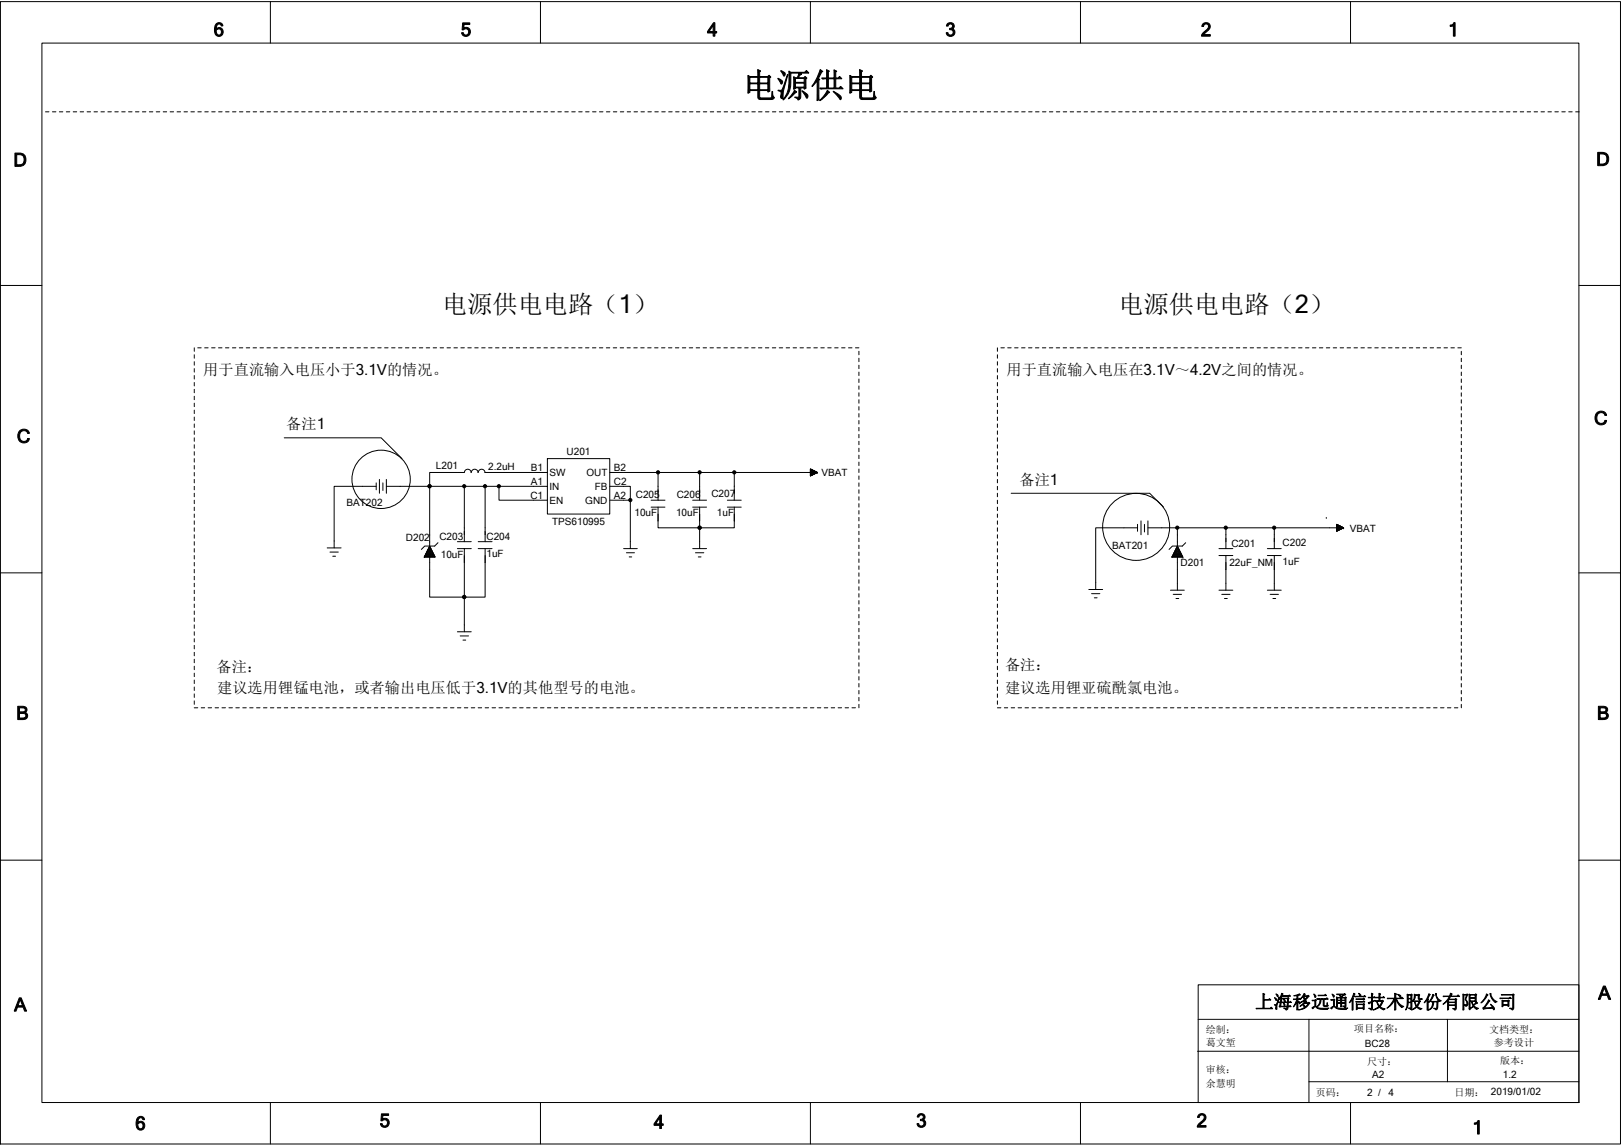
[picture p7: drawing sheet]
<svg xmlns="http://www.w3.org/2000/svg" width="297mm" height="210mm" viewBox="0 0 297 210" stroke-linecap="round" stroke-linejoin="round" font-family="sans-serif">
<g fill="none" stroke="#000" stroke-width=".18">
<path d="M.1 .3h296.8v209.3h-296.8zM7.7 7.9h281.6v194.1h-281.6zM49.5 .3v7.6M99 .3v7.6M148.5 .3v7.6M198 .3v7.6M247.5 .3v7.6M8.3 20.5h.7M9.6 20.5h.6M10.9 20.5h.6M12.1 20.5h.7M13.4 20.5h.7"/>
<path d="M14.7 20.5h.6M16 20.5h.6M17.2 20.5h.7M18.5 20.5h.6M19.8 20.5h.6M21 20.5h.7M22.3 20.5h.6M23.6 20.5h.6M24.8 20.5h.7M26.1 20.5h.6M27.4 20.5h.6M28.6 20.5h.7"/>
<path d="M29.9 20.5h.6M31.2 20.5h.6M32.4 20.5h.7M33.7 20.5h.7M35 20.5h.6M36.3 20.5h.6M37.5 20.5h.7M38.8 20.5h.6M40.1 20.5h.6M41.3 20.5h.7M42.6 20.5h.6M43.9 20.5h.6"/>
<path d="M45.1 20.5h.7M46.4 20.5h.6M47.7 20.5h.6M48.9 20.5h.7M50.2 20.5h.6M51.5 20.5h.6M52.7 20.5h.7M54 20.5h.6M55.3 20.5h.6M56.6 20.5h.6M57.8 20.5h.7M59.1 20.5h.6"/>
<path d="M60.4 20.5h.6M61.6 20.5h.7M62.9 20.5h.6M64.2 20.5h.6M65.4 20.5h.7M66.7 20.5h.6M68 20.5h.6M69.3 20.5h.6M70.5 20.5h.6M71.8 20.5h.6M73 20.5h.7M74.3 20.5h.6"/>
<path d="M75.6 20.5h.6M76.9 20.5h.6M78.1 20.5h.7M79.4 20.5h.6M80.7 20.5h.6M81.9 20.5h.7M83.2 20.5h.6M84.5 20.5h.6M85.7 20.5h.7M87 20.5h.6M88.3 20.5h.6M89.6 20.5h.6"/>
<path d="M90.8 20.5h.7M92.1 20.5h.6M93.3 20.5h.7M94.6 20.5h.6M95.9 20.5h.6M97.2 20.5h.6M98.4 20.5h.7M99.7 20.5h.6M101 20.5h.6M102.2 20.5h.7M103.5 20.5h.6M104.8 20.5h.6"/>
<path d="M106 20.5h.7M107.3 20.5h.6M108.6 20.5h.6M109.9 20.5h.6M111.1 20.5h.7M112.4 20.5h.6M113.7 20.5h.6M114.9 20.5h.6M116.2 20.5h.6M117.5 20.5h.6M118.7 20.5h.7M120 20.5h.6"/>
<path d="M121.3 20.5h.6M122.5 20.5h.7M123.8 20.5h.6M125.1 20.5h.6M126.3 20.5h.7M127.6 20.5h.6M128.9 20.5h.6M130.2 20.5h.6M131.4 20.5h.7M132.7 20.5h.6M134 20.5h.6M135.2 20.5h.7"/>
<path d="M136.5 20.5h.6M137.8 20.5h.6M139 20.5h.6M140.3 20.5h.6M141.5 20.5h.7M142.8 20.5h.6M144.1 20.5h.6M145.3 20.5h.7M146.6 20.5h.7M147.9 20.5h.6M149.2 20.5h.6M150.4 20.5h.7"/>
<path d="M151.7 20.5h.7M153 20.5h.6M154.3 20.5h.6M155.5 20.5h.7M156.8 20.5h.6M158.1 20.5h.6M159.3 20.5h.7M160.6 20.5h.6M161.8 20.5h.7M163.1 20.5h.6M164.4 20.5h.6M165.6 20.5h.7"/>
<path d="M166.9 20.5h.7M168.2 20.5h.6M169.5 20.5h.6M170.7 20.5h.7M172 20.5h.6M173.3 20.5h.6M174.5 20.5h.7M175.8 20.5h.6M177.1 20.5h.6M178.3 20.5h.7M179.6 20.5h.7M180.9 20.5h.6"/>
<path d="M182.2 20.5h.6M183.4 20.5h.7M184.7 20.5h.6M185.9 20.5h.7M187.2 20.5h.7M188.5 20.5h.6M189.8 20.5h.6M191 20.5h.7M192.3 20.5h.6M193.6 20.5h.6M194.8 20.5h.7M196.1 20.5h.6"/>
<path d="M197.4 20.5h.6M198.6 20.5h.7M199.9 20.5h.7M201.2 20.5h.6M202.5 20.5h.6M203.7 20.5h.7M205 20.5h.6M206.3 20.5h.6M207.5 20.5h.6M208.8 20.5h.6M210.1 20.5h.6M211.3 20.5h.7"/>
<path d="M212.6 20.5h.6M213.9 20.5h.6M215.1 20.5h.7M216.4 20.5h.6M217.7 20.5h.6M218.9 20.5h.7M220.2 20.5h.6M221.5 20.5h.6M222.8 20.5h.6M224 20.5h.7M225.3 20.5h.6M226.6 20.5h.6"/>
<path d="M227.8 20.5h.7M229.1 20.5h.6M230.4 20.5h.6M231.6 20.5h.7M232.9 20.5h.6M234.2 20.5h.6M235.4 20.5h.7M236.7 20.5h.6M238 20.5h.6M239.2 20.5h.7M240.5 20.5h.6M241.8 20.5h.6"/>
<path d="M243.1 20.5h.6M244.3 20.5h.7M245.6 20.5h.6M246.9 20.5h.6M248.1 20.5h.7M249.4 20.5h.6M250.7 20.5h.6M251.9 20.5h.7M253.2 20.5h.6M254.5 20.5h.6M255.7 20.5h.7M257 20.5h.6"/>
<path d="M258.3 20.5h.6M259.5 20.5h.7M260.8 20.5h.6M262.1 20.5h.6M263.4 20.5h.6M264.6 20.5h.7M265.9 20.5h.6M267.2 20.5h.6M268.4 20.5h.7M269.7 20.5h.6M271 20.5h.6M272.2 20.5h.7"/>
<path d="M273.5 20.5h.6M274.8 20.5h.6M276.1 20.5h.6M277.3 20.5h.6M278.6 20.5h.6M279.8 20.5h.7M281.1 20.5h.6M282.4 20.5h.6M283.7 20.5h.6M284.9 20.5h.7M286.2 20.5h.6M287.5 20.5h.6"/>
<path d="M288.7 20.5h.7M.1 52.3h7.6M289.3 52.3h7.6M35.6 63.7v.7M35.6 65v.6M35.6 66.3v.6M35.6 67.5v.7M35.6 68.8v.6M35.6 70.1v.6M35.6 71.3v.7M35.6 72.6v.6M35.6 73.9v.6"/>
<path d="M35.6 75.1v.7M35.6 76.4v.6M35.6 77.7v.6M35.6 79v.6M36.2 63.7h.7M37.5 63.7h.6M38.8 63.7h.6M40 63.7h.7M41.3 63.7h.6M42.6 63.7h.6M43.9 63.7h.6M45.1 63.7h.7"/>
<path d="M46.4 63.7h.6M47.6 63.7h.7M48.9 63.7h.6M50.2 63.7h.6M51.5 63.7h.6M52.7 63.7h.7M54 63.7h.6M55.3 63.7h.6M56.5 63.7h.7M57.8 63.7h.6M59.1 63.7h.6M60.3 63.7h.7"/>
<path d="M61.6 63.7h.6M62.9 63.7h.6M64.2 63.7h.6M65.4 63.7h.7M66.7 63.7h.6M68 63.7h.6M69.2 63.7h.6M70.5 63.7h.6M71.8 63.7h.6M73 63.7h.7M74.3 63.7h.6M75.6 63.7h.6"/>
<path d="M76.8 63.7h.7M78.1 63.7h.6M79.4 63.7h.6M80.6 63.7h.7M81.9 63.7h.6M83.2 63.7h.6M84.5 63.7h.6M85.7 63.7h.7M87 63.7h.6M88.3 63.7h.6M89.5 63.7h.7M90.8 63.7h.6"/>
<path d="M92.1 63.7h.6M93.3 63.7h.7M94.6 63.7h.6M95.9 63.7h.6M97.1 63.7h.7M98.4 63.7h.6M99.7 63.7h.6M100.9 63.7h.7M102.2 63.7h.6M103.5 63.7h.6M104.8 63.7h.6M106 63.7h.7"/>
<path d="M107.3 63.7h.6M108.6 63.7h.6M109.8 63.7h.7M111.1 63.7h.6M112.4 63.7h.6M113.6 63.7h.7M114.9 63.7h.6M116.1 63.7h.7M117.4 63.7h.6M118.7 63.7h.6M119.9 63.7h.7M121.2 63.7h.7"/>
<path d="M122.5 63.7h.6M123.8 63.7h.6M125 63.7h.7M126.3 63.7h.6M127.6 63.7h.6M128.8 63.7h.7M130.1 63.7h.6M131.4 63.7h.6M132.6 63.7h.7M133.9 63.7h.7M135.2 63.7h.6M136.5 63.7h.6"/>
<path d="M137.7 63.7h.7M139 63.7h.6M140.2 63.7h.7M141.5 63.7h.7M142.8 63.7h.6M144.1 63.7h.6M145.3 63.7h.7M146.6 63.7h.6M147.9 63.7h.6M149.1 63.7h.7M150.4 63.7h.6M151.7 63.7h.6"/>
<path d="M152.9 63.7h.7M154.2 63.7h.7M155.5 63.7h.6M156.8 63.7h.6M157.4 64.4v.6M157.4 65.6v.7M157.4 66.9v.6M157.4 68.2v.6M157.4 69.4v.7M157.4 70.7v.6M157.4 72v.6M157.4 73.2v.7"/>
<path d="M157.4 74.5v.6M157.4 75.8v.6M157.4 77v.7M157.4 78.3v.7M157.4 79.6v.6M182.8 63.7v.7M182.8 65v.6M182.8 66.3v.6M182.8 67.5v.7M182.8 68.8v.6M182.8 70.1v.6M182.8 71.3v.7"/>
<path d="M182.8 72.6v.6M182.8 73.9v.6M182.8 75.1v.7M182.8 76.4v.6M182.8 77.7v.6M182.8 79v.6M183.4 63.7h.6M184.7 63.7h.6M185.9 63.7h.7M187.2 63.7h.6M188.5 63.7h.6M189.7 63.7h.7"/>
<path d="M191 63.7h.6M192.3 63.7h.6M193.5 63.7h.7M194.8 63.7h.6M196.1 63.7h.6M197.4 63.7h.6M198.6 63.7h.7M199.9 63.7h.6M201.2 63.7h.6M202.4 63.7h.7M203.7 63.7h.6M205 63.7h.6"/>
<path d="M206.2 63.7h.7M207.5 63.7h.6M208.8 63.7h.6M210 63.7h.7M211.3 63.7h.6M212.6 63.7h.6M213.8 63.7h.7M215.1 63.7h.6M216.4 63.7h.6M217.7 63.7h.6M218.9 63.7h.7M220.2 63.7h.6"/>
<path d="M221.5 63.7h.6M222.7 63.7h.7M224 63.7h.6M225.3 63.7h.6M226.5 63.7h.7M227.8 63.7h.6M229.1 63.7h.6M230.4 63.7h.6M231.6 63.7h.6M232.9 63.7h.6M234.1 63.7h.7M235.4 63.7h.6"/>
<path d="M236.7 63.7h.6M238 63.7h.6M239.2 63.7h.7M240.5 63.7h.6M241.8 63.7h.6M243 63.7h.7M244.3 63.7h.6M245.6 63.7h.6M246.8 63.7h.7M248.1 63.7h.6M249.4 63.7h.6M250.7 63.7h.6"/>
<path d="M251.9 63.7h.7M253.2 63.7h.6M254.4 63.7h.7M255.7 63.7h.6M257 63.7h.6M258.3 63.7h.6M259.5 63.7h.7M260.8 63.7h.6M262.1 63.7h.6M263.3 63.7h.7M264.6 63.7h.6M265.9 63.7h.6"/>
<path d="M267.1 63.7h.7M267.8 64.4v.6M267.8 65.6v.7M267.8 66.9v.6M267.8 68.2v.6M267.8 69.4v.7M267.8 70.7v.6M267.8 72v.6M267.8 73.2v.7M267.8 74.5v.6M267.8 75.8v.6M267.8 77v.7"/>
<path d="M267.8 78.3v.7M267.8 79.6v.6M35.6 80.2v.7M35.6 81.5v.6M35.6 82.8v.6M35.6 84v.7M35.6 85.3v.6M35.6 86.6v.6M35.6 87.8v.7M35.6 89.1v.6M35.6 90.4v.6M35.6 91.7v.6"/>
<path d="M35.6 92.9v.7M35.6 94.2v.6M35.6 95.4v.7M35.6 96.7v.6M35.6 98v.6M35.6 99.3v.6M52.1 80.2h17.7l3.9 3.8M68.9 88.5v1.2M68.9 89.1h-7.7v11.3M69.5 87.8v2.6M70.2 88.5v1.4M70.8 87.8v2.6"/>
<path d="M70.8 89.1h7.9v20.3h10.2v-8.9M78.7 89.1h6.4v10.2M78.7 89.1h.1M80.3 99.4l-.7 .7h-1.8l-.6 .6M83.8 99.3h2.6M85.1 89.1h15.2M85.1 86.6h-6.4v2.5M85.1 86.6a.59 .59 0 0 1 .6-.6 .59 .59 0 0 1 .6 .6M86.4 86.6a.59 .59 0 0 1 .6-.6 .59 .59 0 0 1 .6 .6M87.6 99.3h2.6M87.6 86.6a.59 .59 0 0 1 .7-.6 .59 .59 0 0 1 .5 .6M88.9 89.1v10.2"/>
<path d="M88.9 86.6h11.4M91.4 89.1v2.6h8.9M100.3 84h11.4v10.2h-11.4zM111.7 89.1h3.8v2.6M111.7 91.7h3.8v8.8M111.7 86.6h8.9v5.1M119.3 91.7h2.6M119.3 92.9h2.6M120.6 86.6h7.6v5.1M120.6 92.9v3.8h14v-3.8M126.9 91.7h2.6M126.9 92.9h2.6"/>
<path d="M128.2 86.6h21.6l-1.3 .6v-1.3l1.3 .7M128.2 92.9v7.6M133.3 91.7h2.5M133.3 92.9h2.5M134.6 86.6v5.1M148.5 87.2v-1.3v1.3M148.5 86.6h1.3M148.5 87.1h.2M148.5 87.1h.3M148.5 86.2h.5v.8h-.5M148.5 86.9h.6M148.5 86.8h.9"/>
<path d="M148.5 86.7h1.1M148.5 86.6h1.2M148.5 86.5h1.2v.1M148.5 86.4l1.1 .1v.2M148.5 86.4h.9v.4M148.5 86.3h.8v.5M148.5 86.3h.7v.6M148.5 86.2h.6v.7M148.5 86.1h.4M148.5 86.1h.3v1M148.5 86h.2v1.1M148.6 86v1.1"/>
<path d="M148.7 86v1.1M148.8 86.1v1M148.9 86.1v.9M149 86.2v.8M149.1 86.2v.7M149.2 86.3v.6h-.7M149.3 86.3v.5h-.8M149.4 86.4v.3M149.5 86.4v.3M149.5 86.4v.3h-1M149.6 86.5v.1M149.7 86.6h.1"/>
<path d="M149.8 86.6h.1M157.4 80.9v.6M157.4 82.1v.7M157.4 83.4v.6M157.4 84.7v.6M157.4 85.9v.7M157.4 87.2v.6M157.4 88.5v.6M157.4 89.7v.7M157.4 91v.7M157.4 92.3v.6M157.4 93.6v.6"/>
<path d="M157.4 94.8v.6M157.4 96.1v.6M157.4 97.3v.7M157.4 98.6v.7M157.4 99.9v.6M182.8 80.2v.7M182.8 81.5v.6M182.8 82.8v.6M182.8 84v.7M182.8 85.3v.6M182.8 86.6v.6M182.8 87.8v.7"/>
<path d="M182.8 89.1v.6M182.8 90.4v.6M182.8 91.7v.6M182.8 92.9v.7M182.8 94.2v.6M182.8 95.4v.7M182.8 96.7v.6M182.8 98v.6M182.8 99.3v.6M185.3 90.4h25.4l2.5 2.5M208.4 96.1v1.2M208.4 96.7h-7.6v11.3"/>
<path d="M209.1 95.4v2.6M209.7 96.1v1.4M210.4 95.4v2.6M210.4 96.7h5.3M215.7 96.7v3.4M215.7 96.7h8.9v3.8M217.3 99.4l-.6 .7h-1.9l-.6 .6M224.6 96.7h8.9v3.8M233.5 96.7h12.7l-1.3 .6v-1.2l1.3 .6M243 94.8h.1M244.9 96.7h1.3M244.9 96.1v1.2"/>
<path d="M244.9 96.1h.2v1.2h-.2M244.9 97.2h.3M244.9 97.2h.4M244.9 97.1h.5M244.9 97h.8M244.9 96.5h.9v.4h-.9M244.9 96.8h1.1M244.9 96.6h1.2v.2M244.9 96.6h1.1v.2M244.9 96.5h.9v.4M244.9 96.4h.7v.6M244.9 96.4h.6v.6"/>
<path d="M244.9 96.3h.5v.8M244.9 96.2h.4v1M244.9 96.2h.3v1M245 96.1v1.2M245.1 96.2v1M245.2 96.2v1M245.3 96.3v.8M245.4 96.3v.8M245.5 96.4v.6M245.6 97h-.7M245.6 96.4v.6M245.7 96.5v.5"/>
<path d="M245.7 96.5v.4M246 96.6v.3h-1.1M246 96.6v.2M246.1 96.7l-1.2 .1M246.2 96.7h.1M267.8 80.9v.6M267.8 82.1v.7M267.8 83.4v.6M267.8 84.7v.6M267.8 85.9v.7M267.8 87.2v.6M267.8 88.5v.6"/>
<path d="M267.8 89.7v.7M267.8 91v.7M267.8 92.3v.6M267.8 93.6v.6M267.8 94.8v.6M267.8 96.1v.6M267.8 97.3v.7M267.8 98.6v.7M267.8 99.9v.6M.1 105h7.6M35.6 100.5v.7M35.6 101.8v.6"/>
<path d="M35.6 103.1v.6M35.6 104.3v.7M35.6 105.6v.6M35.6 106.9v.6M35.6 108.1v.7M35.6 109.4v.6M35.6 110.7v.6M35.6 112v.6M35.6 113.2v.7M35.6 114.5v.6M35.6 115.8v.6M35.6 117v.6"/>
<path d="M35.6 118.3v.6M35.6 119.5v.7M60 100.4h2.5M60.5 101.2h1.5M61 101.9h.5M77.8 102h1.9M77.9 101.8h1.7M77.9 101.7v.4M78 101.6h1.5M78 101.5h1.4M78 101.4v.7M78.1 101.3h1.3"/>
<path d="M78.2 101.1h1M78.2 101v1.1M78.3 100.9h.9M78.4 100.7h.7M78.4 100.7v1.4M78.5 100.6h.5M78.6 100.4h.3M78.6 100.3v1.8M78.7 100.2h.1M78.7 100.1l1.1 2h-2.1zM78.9 100.5v1.6M79.1 100.8v1.3"/>
<path d="M79.3 101.2v.9M79.5 101.5v.6M79.6 101.9v.2M83.8 100.5h2.6M83.8 115.8h2.6M84.3 116.5h1.5M84.8 117.3h.5M85.1 100.5v15.3M87.6 100.5h2.6M114.3 100.5h2.5M114.8 101.3h1.5M115.3 102h.5"/>
<path d="M126.9 100.5h2.6M127.4 101.3h1.6M127.9 102h.6M157.4 101.2v.6M157.4 102.4v.7M157.4 103.7v.6M157.4 105v.6M157.4 106.2v.7M157.4 107.5v.6M157.4 108.8v.6M157.4 110v.7M157.4 111.3v.7"/>
<path d="M157.4 112.6v.6M157.4 113.9v.6M157.4 115.1v.7M157.4 116.4v.6M157.4 117.6v.7M157.4 118.9v.6M182.8 100.5v.7M182.8 101.8v.6M182.8 103.1v.6M182.8 104.3v.7M182.8 105.6v.6M182.8 106.9v.6"/>
<path d="M182.8 108.1v.7M182.8 109.4v.6M182.8 110.7v.6M182.8 112v.6M182.8 113.2v.7M182.8 114.5v.6M182.8 115.8v.6M182.8 117v.6M182.8 118.3v.6M182.8 119.5v.7M199.5 108h2.6M200 108.8h1.5"/>
<path d="M200.5 109.5h.5M214.5 108.1h2.5M214.8 102h1.9M214.8 101.9v.2M214.9 101.8h1.7M215 101.6h1.5M215 101.6v.5M215 108.9h1.5M215 101.5h1.4M215.1 101.3h1.3M215.2 101.2v.9M215.2 101.1h1.1"/>
<path d="M215.3 100.9h.9M215.3 100.8v1.3M215.4 100.7h.7M215.5 100.6h.5M215.5 109.7h.5M215.5 100.5v1.6M215.6 100.4h.3M215.7 100.2h.1M215.7 100.1v2M215.7 100.1l1.1 2h-2.1zM215.7 102.1v6M215.9 100.3v1.8"/>
<path d="M216 100.7v1.4M216.2 101v1.1M216.4 101.4v.7M216.6 101.7v.4M216.8 102.1h.1M223.4 100.5h2.5M223.4 101.8h2.5M223.4 108.1h2.5M223.9 108.9h1.5M224.4 109.7h.5M224.6 101.8v6.3M232.2 100.5h2.6"/>
<path d="M232.2 101.8h2.6M232.2 108.1h2.6M232.7 108.9h1.6M233.3 109.7h.5M233.5 101.8v6.3M267.8 101.2v.6M267.8 102.4v.7M267.8 103.7v.6M267.8 105v.6M267.8 106.2v.7M267.8 107.5v.6M267.8 108.8v.6"/>
<path d="M267.8 110v.7M267.8 111.3v.7M267.8 112.6v.6M267.8 113.9v.6M267.8 115.1v.7M267.8 116.4v.6M267.8 117.6v.7M267.8 118.9v.6M289.3 105h7.6M35.6 120.8v.6M35.6 122.1v.6M35.6 123.3v.7"/>
<path d="M35.6 124.6v.6M35.6 125.9v.6M35.6 127.1v.7M35.6 128.4v.7M35.6 129.7h.6M36.9 129.7h.6M38.1 129.7h.7M39.4 129.7h.6M40.7 129.7h.6M41.9 129.7h.7M43.2 129.7h.7M44.5 129.7h.6"/>
<path d="M45.8 129.7h.6M47 129.7h.6M48.3 129.7h.6M49.5 129.7h.7M50.8 129.7h.7M52.1 129.7h.6M53.4 129.7h.6M54.6 129.7h.7M55.9 129.7h.6M57.2 129.7h.6M58.4 129.7h.7M59.7 129.7h.6"/>
<path d="M61 129.7h.6M62.2 129.7h.7M63.5 129.7h.7M64.8 129.7h.6M66.1 129.7h.6M67.3 129.7h.7M68.6 129.7h.6M69.8 129.7h.7M71.1 129.7h.7M72.4 129.7h.6M73.7 129.7h.6M74.9 129.7h.7"/>
<path d="M76.2 129.7h.6M77.5 129.7h.6M78.7 129.7h.7M80 129.7h.6M81.3 129.7h.6M82.5 129.7h.7M83.8 129.7h.7M85.1 129.7h.6M86.4 129.7h.6M87.6 129.7h.7M88.9 129.7h.6M90.2 129.7h.6"/>
<path d="M91.4 129.7h.7M92.7 129.7h.6M94 129.7h.6M95.2 129.7h.7M96.5 129.7h.6M97.8 129.7h.6M99 129.7h.7M100.3 129.7h.6M101.6 129.7h.6M102.8 129.7h.7M104.1 129.7h.7M105.4 129.7h.6"/>
<path d="M106.7 129.7h.6M107.9 129.7h.7M109.2 129.7h.6M110.5 129.7h.6M111.7 129.7h.7M113 129.7h.6M114.3 129.7h.6M115.5 129.7h.6M116.8 129.7h.6M118 129.7h.7M119.3 129.7h.6M120.6 129.7h.6"/>
<path d="M121.9 129.7h.6M123.1 129.7h.7M124.4 129.7h.6M125.7 129.7h.6M126.9 129.7h.7M128.2 129.7h.6M129.5 129.7h.6M130.7 129.7h.7M132 129.7h.6M133.3 129.7h.6M134.6 129.7h.6M135.8 129.7h.7"/>
<path d="M137.1 129.7h.6M138.4 129.7h.6M139.6 129.7h.6M140.9 129.7h.6M142.2 129.7h.6M143.4 129.7h.7M144.7 129.7h.6M146 129.7h.6M147.2 129.7h.7M148.5 129.7h.6M149.8 129.7h.6M151 129.7h.7"/>
<path d="M152.3 129.7h.6M153.6 129.7h.6M154.9 129.7h.6M156.1 129.7h.7M157.4 120.2v.6M157.4 121.4v.7M157.4 122.7v.6M157.4 124v.6M157.4 125.2v.7M157.4 126.5v.6M157.4 127.8v.6M157.4 129.1v.6"/>
<path d="M182.8 129.7h.6M182.8 120.8v.6M182.8 122.1v.6M182.8 123.3v.7M182.8 124.6v.6M182.8 125.9v.6M182.8 127.1v.7M182.8 128.4v.7M184 129.7h.7M185.3 129.7h.6M186.6 129.7h.6M187.8 129.7h.7"/>
<path d="M189.1 129.7h.6M190.4 129.7h.6M191.6 129.7h.7M192.9 129.7h.6M194.2 129.7h.6M195.4 129.7h.7M196.7 129.7h.7M198 129.7h.6M199.3 129.7h.6M200.5 129.7h.7M201.8 129.7h.6M203.1 129.7h.6"/>
<path d="M204.3 129.7h.7M205.6 129.7h.6M206.9 129.7h.6M208.1 129.7h.7M209.4 129.7h.6M210.7 129.7h.6M211.9 129.7h.7M213.2 129.7h.6M214.5 129.7h.6M215.7 129.7h.7M217 129.7h.7M218.3 129.7h.6"/>
<path d="M219.6 129.7h.6M220.8 129.7h.7M222.1 129.7h.6M223.4 129.7h.6M224.6 129.7h.7M225.9 129.7h.6M227.2 129.7h.6M228.4 129.7h.7M229.7 129.7h.7M231 129.7h.6M232.2 129.7h.7M233.5 129.7h.6"/>
<path d="M234.8 129.7h.6M236 129.7h.7M237.3 129.7h.7M238.6 129.7h.6M239.9 129.7h.6M241.1 129.7h.7M242.4 129.7h.6M243.7 129.7h.6M244.9 129.7h.7M246.2 129.7h.6M247.5 129.7h.6M248.7 129.7h.7"/>
<path d="M250 129.7h.7M251.3 129.7h.6M252.6 129.7h.6M253.8 129.7h.6M255.1 129.7h.6M256.3 129.7h.7M257.6 129.7h.7M258.9 129.7h.6M260.2 129.7h.6M261.4 129.7h.7M262.7 129.7h.6M264 129.7h.6"/>
<path d="M265.2 129.7h.7M266.5 129.7h.6M267.8 120.2v.6M267.8 121.4v.7M267.8 122.7v.6M267.8 124v.6M267.8 125.2v.7M267.8 126.5v.6M267.8 127.8v.6M267.8 129.1v.6M.1 157.6h7.6M289.3 157.6h7.6"/>
<path d="M219.4 192.6h69.9M219.6 180.4h69.7v21.6h-69.7zM219.6 186.8h69.7M239.9 198.2h49.4M239.9 186.8v15.2M265.2 186.8v11.4M49.5 202v7.6M99 202v7.6M148.5 202v7.6M198 202v7.6M247.5 202v7.6"/>
<circle cx="69.8" cy="87.8" r="5.3"/>
<circle cx="208.2" cy="96.5" r="6.1"/>
</g>
<g fill="#000" stroke="#000" stroke-width=".18">
<circle cx="78.7" cy="89.1" r=".3"/>
<circle cx="85.1" cy="89.1" r=".3"/>
<circle cx="88.9" cy="89.1" r=".3"/>
<circle cx="91.4" cy="89.1" r=".3"/>
<circle cx="115.5" cy="91.6" r=".3"/>
<circle cx="120.6" cy="86.5" r=".3"/>
<circle cx="128.2" cy="96.7" r=".3"/>
<circle cx="128.2" cy="86.5" r=".3"/>
<circle cx="134.6" cy="86.5" r=".3"/>
<circle cx="215.7" cy="96.7" r=".3"/>
<circle cx="224.6" cy="96.7" r=".3"/>
<circle cx="233.5" cy="96.7" r=".3"/>
<circle cx="85.1" cy="109.4" r=".3"/>
</g>
<text font-size="6.2" x="136.1" y="17.8">电源供电</text>
<g font-size="4.6">
<text x="81" y="57.4">电源供电电路（1）</text>
<text x="205" y="57.4">电源供电电路（2）</text>
</g>
<g font-size="3.4">
<text x="39.1" y="6.6">6</text>
<text x="84.4" y="6.6">5</text>
<text x="129.6" y="6.6">4</text>
<text x="173.2" y="6.6">3</text>
<text x="220.1" y="6.6">2</text>
<text x="265.4" y="6.6">1</text>
<text x="2.5" y="30.5">D</text>
<text x="292.5" y="30.4">D</text>
<text x="292.1" y="77.8">C</text>
<text x="3.1" y="81.1">C</text>
<text x="3" y="131.8">B</text>
<text x="292.6" y="131.8">B</text>
<text x="2.6" y="185.3">A</text>
<text x="230" y="184.8">上海移远通信技术股份有限公司</text>
<text x="292.9" y="183.1">A</text>
<text x="24.8" y="207">6</text>
<text x="69.6" y="206.5">5</text>
<text x="119.8" y="206.8">4</text>
<text x="167.9" y="206.5">3</text>
<text x="219.3" y="206.5">2</text>
<text x="269.8" y="207.8">1</text>
</g>
<g font-size="2.8">
<text x="37.2" y="68.7">用于直流输入电压小于3.1V的情况。</text>
<text x="184.4" y="68.7">用于直流输入电压在3.1V～4.2V之间的情况。</text>
<text x="52.5" y="78.6">备注1</text>
<text x="186.8" y="88.9">备注1</text>
<text x="39.7" y="123.2">备注：</text>
<text x="184.2" y="122.7">备注：</text>
<text x="39.8" y="127">建议选用锂锰电池，或者输出电压低于3.1V的其他型号的电池。</text>
<text x="184.2" y="126.9">建议选用锂亚硫酰氯电池。</text>
</g>
<g font-size="1.8">
<text x="103.8" y="83.4">U201</text>
<text x="79.9" y="85.9">L201</text>
<text x="89.4" y="86.2">2.2uH</text>
<text x="97.3" y="86.3">B1</text>
<text x="97.3" y="88.9">A1</text>
<text x="100.7" y="87.2">SW</text>
<text x="100.7" y="89.8">IN</text>
<text x="107.5" y="87.2">OUT</text>
<text x="109" y="89.8">FB</text>
<text x="112.5" y="88.9">C2</text>
<text x="112.5" y="86.3">B2</text>
<text x="150.5" y="87.2">VBAT</text>
<text x="63.5" y="92.7">BAT202</text>
<text x="97.2" y="91.4">C1</text>
<text x="100.7" y="92.3">EN</text>
<text x="107.2" y="92.3">GND</text>
<text x="112.5" y="91.4">A2</text>
<text x="116.3" y="94.6">10uF</text>
<text x="116.5" y="91.3">C205</text>
<text x="123.9" y="94.6">10uF</text>
<text x="124" y="91.3">C206</text>
<text x="130.4" y="91">C207</text>
<text x="131.4" y="94.5">1uF</text>
<text x="74.4" y="99.2">D202</text>
<text x="80.5" y="98.9">C203</text>
<text x="89.2" y="99">C204</text>
<text x="101.2" y="96.1">TPS610995</text>
<text x="203.8" y="100.6">BAT201</text>
<text x="225.7" y="100.1">C201</text>
<text x="235" y="100">C202</text>
<text x="247.4" y="97.5">VBAT</text>
<text x="80.8" y="102.2">10uF</text>
<text x="89.2" y="102.1">1uF</text>
<text x="216.3" y="103.8">D201</text>
<text x="225.3" y="103.6">22uF_NM</text>
<text x="235" y="103.5">1uF</text>
<text x="220.9" y="189.3">绘制：</text>
<text x="221" y="191.7">葛文堑</text>
<text x="248.1" y="189.1">项目名称：</text>
<text x="250.1" y="191.9">BC28</text>
<text x="272.9" y="189.3">文档类型：</text>
<text x="273.7" y="191.7">参考设计</text>
<text x="220.9" y="196.6">审核：</text>
<text x="250.5" y="195.2">尺寸：</text>
<text x="251.4" y="197.6">A2</text>
<text x="274.9" y="194.9">版本：</text>
<text x="275.4" y="197.6">1.2</text>
<text x="221" y="199.2">余慧明</text>
<text x="241.1" y="200.7">页码：</text>
<text x="250.5" y="200.7">2 /</text>
<text x="254.4" y="200.7">4</text>
<text x="266.5" y="200.7">日期： 2019/01/02</text>
</g>
</svg>
